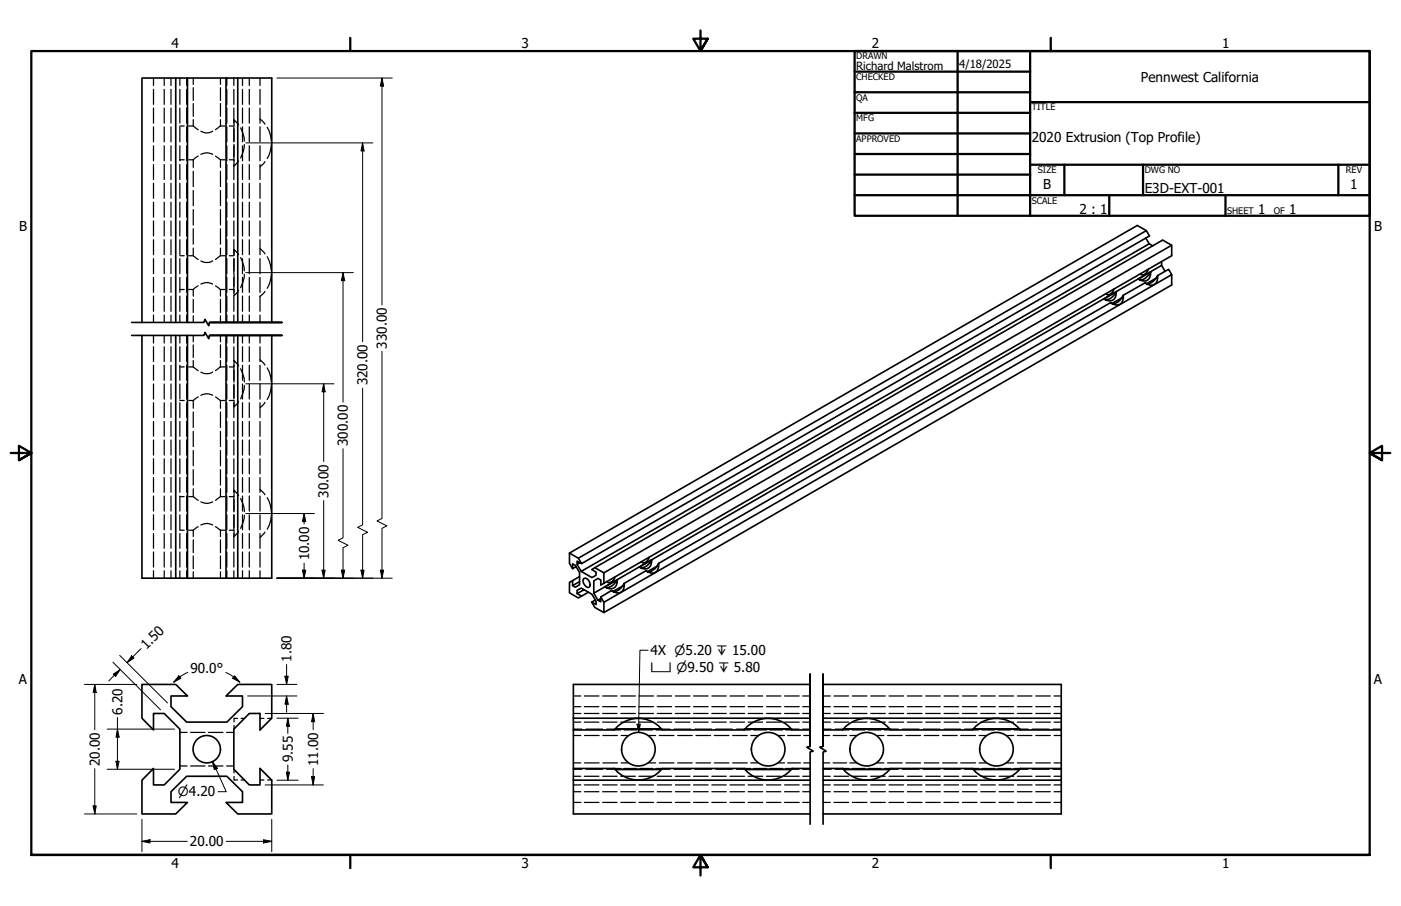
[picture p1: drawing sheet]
<svg xmlns="http://www.w3.org/2000/svg" width="432mm" height="279mm" viewBox="0 0 432 279" stroke-linecap="round" stroke-linejoin="round" font-family="sans-serif">
<!-- layer: Hidden (ANSI) -->
<g fill="none" stroke="#000" stroke-width=".38">
<path d="M47.3 24.1v2.3M47.3 27.6v4.6M47.3 33.3v4.7M47.3 39.1v4.7M50.6 24.1v2.3M50.6 27.6v4.6M50.6 33.3v4.7M50.6 39.1v4.7M52.7 24.1v2.3M52.7 27.6v4.6M52.7 33.3v4.7M52.7 39.1v4.7"/>
<path d="M55.4 38.9h1.4M55.4 24.1v2.3M55.4 27.6v4.6M55.4 33.3v4.7M55.4 39.1v4.7M57.5 24.1v2.3M57.5 27.6v4.6M57.5 33.3v4.7M57.5 39.1v4.7M58.2 38.9h1.4M59.6 38.9l1.5 1.1M59.6 24.1v1.9"/>
<path d="M59.6 27.1v3.9M59.6 31.9v4M59.6 36.9v2M67.9 38.9l-1.5 1.1M67.9 38.9h1.4M67.9 24.1v1.9M67.9 27.1v3.9M67.9 31.9v4M67.9 36.9v2M69.9 24.1v2.3M69.9 27.6v4.6M69.9 33.3v4.7"/>
<path d="M69.9 39.1v4.7M70.7 38.9h1.4M72.1 24.1v2.3M72.1 27.6v4.6M72.1 33.3v4.7M72.1 39.1v4.7M72.1 39.8v3.8M73.5 38.5l-1.4-1.5v1.9M74.2 39.4l.6 1.5 .5 2.6M74.7 24.1v2.3M74.7 27.6v4.6M74.7 33.3v4.7"/>
<path d="M74.7 39.1v4.7M76.8 24.1v2.3M76.8 27.6v4.6M76.8 33.3v4.7M76.8 39.1v4.7M80.1 36.6l1.6 1.7M80.1 24.1v2.3M80.1 27.6v4.6M80.1 33.3v4.7M80.1 39.1v4.7M82.4 39.2a9.6 9.6 0 0 1 1.2 4.3M47.3 45v4.6"/>
<path d="M47.3 50.7v4.7M47.3 56.5v4.7M50.6 45v4.6M50.6 50.7v4.7M50.6 56.5v4.7M52.7 45v4.6M52.7 50.7v4.7M52.7 56.5v4.7M55.4 49.3h1.4M55.4 45v4.6M55.4 50.7v4.7M55.4 56.5v4.7"/>
<path d="M57.5 45v4.6M57.5 50.7v4.7M57.5 56.5v4.7M58.2 49.3h1.4M59.6 49.3v2.3M59.6 52.8v4.7M59.6 58.7v4.7M61.1 48.1l-1.5 1.2M61.9 47.6a3.5 3.5 0 0 1 3.6 0M61.9 40.4a3.2 3.2 0 0 0 3.6 0M66.4 48.1l1.5 1.2M67.9 49.3h1.4"/>
<path d="M67.9 49.3v2.3M67.9 52.8v4.7M67.9 58.7v4.7M69.9 45v4.6M69.9 50.7v4.7M69.9 56.5v4.7M70.7 49.3h1.4M72.1 45v4.6M72.1 50.7v4.7M72.1 56.5v4.7M72.1 49.3v1.9l1.4-1.6M72.1 44.5v3.8"/>
<path d="M74.7 45v4.6M74.7 50.7v4.7M74.7 56.5v4.7M75.3 44.6l-.1 1.1-1 3M76.8 45v4.6M76.8 50.7v4.7M76.8 56.5v4.7M80.1 45v4.6M80.1 50.7v4.7M80.1 56.5v4.7M81.7 49.8l-1.6 1.6M83.6 44.6a9.6 9.6 0 0 1-1.2 4.3"/>
<path d="M47.3 62.4v4.6M47.3 68.1v4.7M47.3 73.9v4.6M47.3 79.8v4.6M50.6 62.4v4.6M50.6 68.1v4.7M50.6 73.9v4.6M50.6 79.8v4.6M52.7 62.4v4.6M52.7 68.1v4.7M52.7 73.9v4.6M52.7 79.8v4.6"/>
<path d="M55.4 78.9h1.4M55.4 62.4v4.6M55.4 68.1v4.7M55.4 73.9v4.6M55.4 79.8v4.6M57.5 62.4v4.6M57.5 68.1v4.7M57.5 73.9v4.6M57.5 79.8v4.6M58.2 78.9h1.4M59.6 78.9l1.5 1.1M59.6 64.6v4.8"/>
<path d="M59.6 70.5v4.8M59.6 76.5v2.4M67.9 78.9l-1.5 1.1M67.9 78.9h1.4M67.9 64.6v4.8M67.9 70.5v4.8M67.9 76.5v2.4M69.9 62.4v4.6M69.9 68.1v4.7M69.9 73.9v4.6M69.9 79.8v4.6M70.7 78.9h1.4"/>
<path d="M72.1 62.4v4.6M72.1 68.1v4.7M72.1 73.9v4.6M72.1 79.8v4.6M72.1 79.8v3.8M73.5 78.5l-1.4-1.5v1.8M74.2 79.4l.6 1.5 .5 2.6M74.7 62.4v4.6M74.7 68.1v4.7M74.7 73.9v4.6M74.7 79.8v4.6M76.8 62.4v4.6"/>
<path d="M76.8 68.1v4.7M76.8 73.9v4.6M76.8 79.8v4.6M80.1 76.6l1.6 1.7M80.1 62.4v4.6M80.1 68.1v4.7M80.1 73.9v4.6M80.1 79.8v4.6M82.4 79.2a10.1 10.1 0 0 1 1.2 4.3M47.3 85.5v4.7M47.3 91.3v4.7M47.3 97.2v2.2"/>
<path d="M50.6 85.5v4.7M50.6 91.3v4.7M50.6 97.2v2.2M52.7 85.5v4.7M52.7 91.3v4.7M52.7 97.2v2.2M55.4 89.3h1.4M55.4 85.5v4.7M55.4 91.3v4.7M55.4 97.2v2.2M57.5 85.5v4.7M57.5 91.3v4.7"/>
<path d="M57.5 97.2v2.2M58.2 89.3h1.4M59.6 89.3v2M59.6 92.3v4.1M59.6 97.4v2M61.1 88.1l-1.5 1.2M61.9 87.6a3.5 3.5 0 0 1 3.6 0M61.9 80.5a3.5 3.5 0 0 0 3.6 0M66.4 88.1l1.5 1.2M67.9 89.3h1.4M67.9 89.3v2M67.9 92.3v4.1"/>
<path d="M67.9 97.4v2M69.9 85.5v4.7M69.9 91.3v4.7M69.9 97.2v2.2M70.7 89.3h1.4M72.1 85.5v4.7M72.1 91.3v4.7M72.1 97.2v2.2M72.1 89.3v1.9l1.4-1.6M72.1 84.5v3.8M74.7 85.5v4.7M74.7 91.3v4.7"/>
<path d="M74.7 97.2v2.2M75.3 84.6l-.1 1.1-1 3M76.8 85.5v4.7M76.8 91.3v4.7M76.8 97.2v2.2M80.1 85.5v4.7M80.1 91.3v4.7M80.1 97.2v2.2M81.7 89.9l-1.6 1.5M83.6 84.6a9.6 9.6 0 0 1-1.2 4.3M47.3 103.4v2.4M47.3 106.9v4.6"/>
<path d="M47.3 112.6v4.7M47.3 118.4v4.7M50.6 103.4v2.4M50.6 106.9v4.6M50.6 112.6v4.7M50.6 118.4v4.7M52.7 103.4v2.4M52.7 106.9v4.6M52.7 112.6v4.7M52.7 118.4v4.7M55.4 113.2h1.4M55.4 103.4v2.4"/>
<path d="M55.4 106.9v4.6M55.4 112.6v4.7M55.4 118.4v4.7M57.5 103.4v2.4M57.5 106.9v4.6M57.5 112.6v4.7M57.5 118.4v4.7M58.2 113.2h1.4M59.6 113.2l1.5 1.1M59.6 103.4v2M59.6 106.4v3.8M59.6 111.2v2"/>
<path d="M61.9 114.7a3.5 3.5 0 0 0 3.6 0M67.9 113.2l-1.5 1.1M67.9 113.2h1.4M67.9 103.4v2M67.9 106.4v3.8M67.9 111.2v2M69.9 103.4v2.4M69.9 106.9v4.6M69.9 112.6v4.7M69.9 118.4v4.7M70.7 113.2h1.4M72.1 103.4v2.4"/>
<path d="M72.1 106.9v4.6M72.1 112.6v4.7M72.1 118.4v4.7M72.1 114v3.9M72.1 118.8v3.8M73.5 112.8l-1.4-1.6v1.9M74.2 113.7l1 3 .1 1.1M74.7 103.4v2.4M74.7 106.9v4.6M74.7 112.6v4.7M74.7 118.4v4.7M75.3 118.9l-.1 1.1-1 3"/>
<path d="M76.8 103.4v2.4M76.8 106.9v4.6M76.8 112.6v4.7M76.8 118.4v4.7M80.1 110.9l1.6 1.7M80.1 103.4v2.4M80.1 106.9v4.6M80.1 112.6v4.7M80.1 118.4v4.7M82.4 113.5a9.5 9.5 0 0 1 1.2 4.3M83.6 118.9a9.5 9.5 0 0 1-1.2 4.3M47.3 124.2v4.6"/>
<path d="M47.3 130v4.6M47.3 135.7v4.6M50.6 124.2v4.6M50.6 130v4.6M50.6 135.7v4.6M52.7 124.2v4.6M52.7 130v4.6M52.7 135.7v4.6M55.4 123.5h1.4M55.4 124.2v4.6M55.4 130v4.6M55.4 135.7v4.6"/>
<path d="M57.5 124.2v4.6M57.5 130v4.6M57.5 135.7v4.6M58.2 123.5h1.4M59.6 123.5v2.4M59.6 127.1v4.7M59.6 133v4.7M59.6 138.9v4.7M61.1 122.4l-1.5 1.1M61.9 121.9a3.5 3.5 0 0 1 3.6 0M66.4 122.4l1.5 1.1M67.9 123.5h1.4"/>
<path d="M67.9 123.5v2.4M67.9 127.1v4.7M67.9 133v4.7M67.9 138.9v4.7M69.9 124.2v4.6M69.9 130v4.6M69.9 135.7v4.6M70.7 123.5h1.4M72.1 124.2v4.6M72.1 130v4.6M72.1 135.7v4.6M72.1 123.6v1.9l1.4-1.6"/>
<path d="M74.7 124.2v4.6M74.7 130v4.6M74.7 135.7v4.6M76.8 124.2v4.6M76.8 130v4.6M76.8 135.7v4.6M80.1 124.2v4.6M80.1 130v4.6M80.1 135.7v4.6M81.7 124.1l-1.6 1.6M47.3 141.5v4.6M47.3 147.3v4.5"/>
<path d="M47.3 153v4.6M47.3 158.8v4.6M50.6 141.5v4.6M50.6 147.3v4.5M50.6 153v4.6M50.6 158.8v4.6M52.7 141.5v4.6M52.7 147.3v4.5M52.7 153v4.6M52.7 158.8v4.6M55.4 153.2h1.4M55.4 141.5v4.6"/>
<path d="M55.4 147.3v4.5M55.4 153v4.6M55.4 158.8v4.6M57.5 141.5v4.6M57.5 147.3v4.5M57.5 153v4.6M57.5 158.8v4.6M58.2 153.2h1.4M59.6 153.2l1.5 1.1M59.6 144.8v4.8M59.6 150.7v2.5M61.9 154.7a3.5 3.5 0 0 0 3.6 0"/>
<path d="M67.9 153.2l-1.5 1.1M67.9 153.2h1.4M67.9 144.8v4.8M67.9 150.7v2.5M69.9 141.5v4.6M69.9 147.3v4.5M69.9 153v4.6M69.9 158.8v4.6M70.7 153.2h1.4M72.1 141.5v4.6M72.1 147.3v4.5M72.1 153v4.6"/>
<path d="M72.1 158.8v4.6M72.1 154.1v3.8M72.1 158.8v3.8M73.5 152.8l-1.4-1.6v1.9M74.2 153.7l1 3 .1 1.1M74.7 141.5v4.6M74.7 147.3v4.5M74.7 153v4.6M74.7 158.8v4.6M75.3 158.9l-.1 1.1-1 2.9M76.8 141.5v4.6M76.8 147.3v4.5"/>
<path d="M76.8 153v4.6M76.8 158.8v4.6M80.1 150.9l1.6 1.7M80.1 141.5v4.6M80.1 147.3v4.5M80.1 153v4.6M80.1 158.8v4.6M82.4 153.5a9.5 9.5 0 0 1 1.2 4.3M83.6 158.9a9.5 9.5 0 0 1-1.2 4.3M47.3 164.5v4.6M47.3 170.2v4.7M47.3 176v2.3"/>
<path d="M50.6 164.5v4.6M50.6 170.2v4.7M50.6 176v2.3M52.7 164.5v4.6M52.7 170.2v4.7M52.7 176v2.3M55.4 163.5h1.4M55.4 164.5v4.6M55.4 170.2v4.7M55.4 176v2.3M57.5 164.5v4.6M57.5 170.2v4.7"/>
<path d="M57.5 176v2.3M58.2 163.5h1.4M59.6 163.5v2M59.6 166.5v3.9M59.6 171.4v4M59.6 176.3v2M61.1 162.4l-1.5 1.1M61.9 161.9a3.5 3.5 0 0 1 3.6 0M66.4 162.4l1.5 1.1M67.9 163.5h1.4M67.9 163.5v2M67.9 166.5v3.9"/>
<path d="M67.9 171.4v4M67.9 176.3v2M69.9 164.5v4.6M69.9 170.2v4.7M69.9 176v2.3M70.7 163.5h1.4M72.1 164.5v4.6M72.1 170.2v4.7M72.1 176v2.3M72.1 163.6v1.9l1.4-1.7M74.7 164.5v4.6M74.7 170.2v4.7"/>
<path d="M74.7 176v2.3M76.8 164.5v4.6M76.8 170.2v4.7M76.8 176v2.3M80.1 164.5v4.6M80.1 170.2v4.7M80.1 176v2.3M81.7 164.1l-1.6 1.6M176.7 217.9h2.3M176.7 214.6h2.3M180.1 217.9h4.5M180.1 214.6h4.5"/>
<path d="M185.7 217.9h4.5M185.7 214.6h4.5M191.3 217.9h4.5M191.3 214.6h4.5M196.9 217.9h4.5M196.9 214.6h4.5M202.6 217.9h4.4M202.6 214.6h4.4M208.2 217.9h4.5M208.2 214.6h4.5M213.7 217.9h4.5M213.7 214.6h4.5"/>
<path d="M219.4 217.9h4.4M219.4 214.6h4.4M225 217.9h4.5M225 214.6h4.5M230.6 217.9h4.5M230.6 214.6h4.5M236.2 217.9h4.5M236.2 214.6h4.5M241.8 217.9h4.5M241.8 214.6h4.5M247.4 217.9h2.3M247.4 214.6h2.3"/>
<path d="M253.7 217.9h2.2M253.7 214.6h2.2M257 217.9h4.6M257 214.6h4.6M262.7 217.9h4.5M262.7 214.6h4.5M268.4 217.9h4.5M268.4 214.6h4.5M274 217.9h4.5M274 214.6h4.5M279.7 217.9h4.5M279.7 214.6h4.5"/>
<path d="M285.3 217.9h4.5M285.3 214.6h4.5M291 217.9h4.5M291 214.6h4.5M296.6 217.9h4.5M296.6 214.6h4.5M302.3 217.9h4.5M302.3 214.6h4.5M307.9 217.9h4.5M307.9 214.6h4.5M313.6 217.9h4.5M313.6 214.6h4.5"/>
<path d="M319.2 217.9h4.5M319.2 214.6h4.5M324.9 217.9h2.2M324.9 214.6h2.2M55.4 225.9h2.3M55.4 236.2h2.3M58.7 225.9h4.5M58.7 236.2h4.5M64.3 225.9h4.4M64.3 236.2h4.4M69.8 225.9h2.3M69.8 236.2h2.3"/>
<path d="M72.1 223.7v1.1M72.1 237.3v1.1M72.1 239.5v1h1.1M73.2 221.6h-1.1v1M74.3 221.6h1.1M80.1 221.6h1.2M82.5 221.6h1.2M176.7 220h2.3M176.7 224.9h2.6M176.7 237.2h2.6M176.7 239.4h2.3M176.7 222.7h2.3"/>
<path d="M176.7 235.3h2.3M176.7 226.8h2.3M180.1 220h4.5M180.1 239.4h4.5M180.1 222.7h4.5M180.1 235.3h4.6M180.1 226.8h4.6M180.6 224.9h5.1M180.6 237.2h5.1M185.7 220h4.5M185.7 239.4h4.5M185.7 222.7h4.5"/>
<path d="M185.8 235.3h4.5M185.8 226.8h4.5M187 224.9h2.5M187 237.2h2.5M189.4 237h1.9M189.4 225.1h1.9M191.3 220h4.5M191.3 239.4h4.5M191.3 222.7h4.5M191.5 235.3h2.2M191.5 226.8h2.2M192.3 237h4"/>
<path d="M192.3 225.1h4M196.9 220h4.5M196.9 239.4h4.5M196.9 222.7h4.5M197.2 237h4M197.2 225.1h4M199.8 235.3h2.3M199.8 226.8h2.3M202.2 237h2M202.2 225.1h2M202.6 220h4.4M202.6 239.4h4.4"/>
<path d="M202.6 222.7h4.4M203.2 235.3h4.5M203.2 226.8h4.5M204 224.9h2.5M204 237.2h2.5M207.8 224.9h5.1M207.8 237.2h5.1M208.2 220h4.5M208.2 239.4h4.5M208.2 222.7h4.5M208.9 235.3h4.5M208.9 226.8h4.5"/>
<path d="M213.7 220h4.5M213.7 239.4h4.5M213.7 222.7h4.5M214.2 224.9h5.1M214.2 237.2h5.1M214.5 235.3h4.5M214.5 226.8h4.5M219.4 220h4.4M219.4 239.4h4.4M219.4 222.7h4.4M220.2 235.3h4.5M220.2 226.8h4.5"/>
<path d="M220.6 224.9h5.1M220.6 237.2h5.1M225 220h4.5M225 239.4h4.5M225 222.7h4.5M225.8 235.3h4.5M225.8 226.8h4.5M227 224.9h2.6M227 237.2h2.6M229.4 237h1.9M229.4 225.1h1.9M230.6 220h4.5"/>
<path d="M230.6 239.4h4.5M230.6 222.7h4.5M231.4 235.3h2.3M231.4 226.8h2.3M232.3 237h4M232.3 225.1h4M236.2 220h4.5M236.2 239.4h4.5M236.2 222.7h4.5M237.2 237h4M237.2 225.1h4M239.8 235.3h2"/>
<path d="M239.8 226.8h2M241.8 220h4.5M241.8 239.4h4.5M241.8 222.7h4.5M242.2 237h2M242.2 225.1h2M242.8 235.3h3.9M242.8 226.8h3.9M244 224.9h2.3M244 237.2h2.3M247.4 220h2.3M247.4 224.9h2.3"/>
<path d="M247.4 237.2h2.3M247.4 239.4h2.3M247.4 222.7h2.3M247.7 235.3h2M247.7 226.8h2M253.7 220h2.2M253.7 224.9h2.5M253.7 237.2h2.5M253.7 239.4h2.2M253.7 222.7h2.2M253.7 235.3h2M253.7 226.8h2"/>
<path d="M256.8 235.3h4.1M256.8 226.8h4.1M257 220h4.6M257 239.4h4.6M257 222.7h4.6M257.4 224.9h2.5M257.4 237.2h2.5M259.7 237h2M259.7 225.1h2M261.9 235.3h2.1M261.9 226.8h2.1M262.6 237h4"/>
<path d="M262.6 225.1h4M262.7 220h4.5M262.7 239.4h4.5M262.7 222.7h4.5M267.6 237h3.9M267.6 225.1h3.9M268.4 220h4.5M268.4 239.4h4.5M268.4 222.7h4.5M270.2 235.3h2.2M270.2 226.8h2.2M272.5 237h2"/>
<path d="M272.5 225.1h2M273.6 235.3h4.5M273.6 226.8h4.5M274 220h4.5M274 239.4h4.5M274 222.7h4.5M274.3 224.9h2.6M274.3 237.2h2.6M278.1 224.9h5.2M278.1 237.2h5.2M279.2 235.3h4.5M279.2 226.8h4.5"/>
<path d="M279.7 220h4.5M279.7 239.4h4.5M279.7 222.7h4.5M284.5 224.9h5.2M284.5 237.2h5.2M284.9 235.3h4.5M284.9 226.8h4.5M285.3 220h4.5M285.3 239.4h4.5M285.3 222.7h4.5M290.5 235.3h4.5M290.5 226.8h4.5"/>
<path d="M291 220h4.5M291 224.9h5M291 237.2h5M291 239.4h4.5M291 222.7h4.5M296.1 235.3h4.6M296.1 226.8h4.6M296.6 220h4.5M296.6 239.4h4.5M296.6 222.7h4.5M297.3 224.9h2.6M297.3 237.2h2.6"/>
<path d="M299.7 237h2M299.7 225.1h2M301.8 235.3h2.2M301.8 226.8h2.2M302.3 220h4.5M302.3 239.4h4.5M302.3 222.7h4.5M302.6 237h4M302.6 225.1h4M307.6 237h3.9M307.6 225.1h3.9M307.9 220h4.5"/>
<path d="M307.9 239.4h4.5M307.9 222.7h4.5M310.1 235.3h2.3M310.1 226.8h2.3M312.5 237h2M312.5 225.1h2M313.6 220h4.5M313.6 239.4h4.5M313.6 222.7h4.5M313.6 235.3h4.5M313.6 226.8h4.5M314.3 224.9h2.6"/>
<path d="M314.3 237.2h2.6M318.1 224.9h5.2M318.1 237.2h5.2M319.2 220h4.5M319.2 239.4h4.5M319.2 222.7h4.5M319.2 235.3h4.5M319.2 226.8h4.5M324.5 224.9h2.6M324.5 237.2h2.6M324.9 220h2.2M324.9 239.4h2.2"/>
<path d="M324.9 222.7h2.2M324.9 235.3h2.2M324.9 226.8h2.2M74.3 240.5h1.1M80.1 240.5h1.2M82.5 240.5h1.2M176.7 242.1h2.3M176.7 247.5h2.3M176.7 244.2h2.3M180.1 242.1h4.5M180.1 247.5h4.5M180.1 244.2h4.5"/>
<path d="M185.7 242.1h4.5M185.7 247.5h4.5M185.7 244.2h4.5M191.3 242.1h4.5M191.3 247.5h4.5M191.3 244.2h4.5M196.9 242.1h4.5M196.9 247.5h4.5M196.9 244.2h4.5M202.6 242.1h4.4M202.6 247.5h4.4M202.6 244.2h4.4"/>
<path d="M208.2 242.1h4.5M208.2 247.5h4.5M208.2 244.2h4.5M213.7 242.1h4.5M213.7 247.5h4.5M213.7 244.2h4.5M219.4 242.1h4.4M219.4 247.5h4.4M219.4 244.2h4.4M225 242.1h4.5M225 247.5h4.5M225 244.2h4.5"/>
<path d="M230.6 242.1h4.5M230.6 247.5h4.5M230.6 244.2h4.5M236.2 242.1h4.5M236.2 247.5h4.5M236.2 244.2h4.5M241.8 242.1h4.5M241.8 247.5h4.5M241.8 244.2h4.5M247.4 242.1h2.3M247.4 247.5h2.3M247.4 244.2h2.3"/>
<path d="M253.7 242.1h2.2M253.7 247.5h2.2M253.7 244.2h2.2M257 242.1h4.6M257 247.5h4.6M257 244.2h4.6M262.7 242.1h4.5M262.7 247.5h4.5M262.7 244.2h4.5M268.4 242.1h4.5M268.4 247.5h4.5M268.4 244.2h4.5"/>
<path d="M274 242.1h4.5M274 247.5h4.5M274 244.2h4.5M279.7 242.1h4.5M279.7 247.5h4.5M279.7 244.2h4.5M285.3 242.1h4.5M285.3 247.5h4.5M285.3 244.2h4.5M291 242.1h4.5M291 247.5h4.5M291 244.2h4.5"/>
<path d="M296.6 242.1h4.5M296.6 247.5h4.5M296.6 244.2h4.5M302.3 242.1h4.5M302.3 247.5h4.5M302.3 244.2h4.5M307.9 242.1h4.5M307.9 247.5h4.5M307.9 244.2h4.5M313.6 242.1h4.5M313.6 247.5h4.5M313.6 244.2h4.5"/>
<path d="M319.2 242.1h4.5M319.2 247.5h4.5M319.2 244.2h4.5M324.9 242.1h2.2M324.9 247.5h2.2M324.9 244.2h2.2"/>
</g>
<!-- layer: Visible (ANSI) -->
<g fill="none" stroke="#000" stroke-width=".51">
<path d="M54.2 24.1v75.3M57.8 24.1v75.3M69.7 24.1v75.3M73.3 24.1v75.3M353.1 73.4l1.1 1.8 1.1 .6M353.3 71.1l-175.1 101-2.7-1.5M354.2 75.2l-175.1 101-1.2-2.1M361.1 75.6l-175 101.1-2.8-1.6M43.8 99.4v-75.3h40v75.3M342.5 93.5a3.4 3.4 0 0 0 3.7-2.4 2.21 2.21 0 0 1-.6 2.4 2.21 2.21 0 0 1-2.5 .3l-.8-.5-139.3 80.4M343.3 89.1a2.09 2.09 0 0 1-2.1 1.8l-.3-.3M344 90l-3.8 2.2a2.29 2.29 0 0 0 2.8 .3 2.29 2.29 0 0 0 1-2.5 3.3 3.3 0 0 1-3.6 2.3"/>
<path d="M345.7 91.9l-2.9 1.7M353.1 87.4a3.4 3.4 0 0 0 3.7-2.4 2.33 2.33 0 0 1-1 2.7 2.33 2.33 0 0 1-2.9-.5l-6.7 3.9M353.9 82.9a2.09 2.09 0 0 1-2.1 1.8l-.3-.3M354.6 83.9l-3.8 2.1a2.25 2.25 0 0 0 2.8 .5 2.25 2.25 0 0 0 1-2.6 3.3 3.3 0 0 1-3.6 2.3M356.3 85.8l-2.9 1.7M356.8 85l3.4-1.9 .9 1.6-175 101-.9-1.6 3.3-2a2.3 2.3 0 0 0 2.9 .5 2.3 2.3 0 0 0 1-2.7 3.4 3.4 0 0 1-3.7 2.4M358 80.6v1.3l1.1 1.8M358 81.9l-175 101v-3.8l1.3-.7 .9 .5v1.5l.9-.5M361.1 84.7v3.2l-175 101v-3.2M43.8 103.4v74.9h40v-74.9M54.2 103.4v74.9M57.8 103.4v74.9"/>
<path d="M69.7 103.4v74.9M73.3 103.4v74.9M176.5 179.1v1.5l2.1-1.2M177.5 174.8l-1 .6v-1.5l.9 .5 1.2 2.2v3.7l-1.2 .8-.9-.5M178.2 172.1l1.1 1.7 175-101-1-1.7-2.8-1.6-175 101.1v3.1l1 1.7M178.6 177.8l-3.1 1.8v3.2l2.7 1.6 1.1-.6M178.8 173.5l-.9 .6v-1.1l1.4 .8M179.1 176.2l3.3 1.9 1.3-.7v-1l-1.3-.8 175.9-101.6 2.8 1.6v3.3l-175 101v-3.2M179.9 178.4a1.74 1.74 0 0 1 1.9 2.4l-.3 .3a1.9 1.9 0 0 1-1.6-2.7zM189.5 177.9a2.09 2.09 0 0 1-2.1 1.7l-.3-.3M190.2 178.8l-3.8 2.2a2.28 2.28 0 0 0 2.8 .3 2.28 2.28 0 0 0 1-2.5 3.5 3.5 0 0 1-3.6 2.3M199.3 176.2a3.6 3.6 0 0 0 3.7-2.5 2.21 2.21 0 0 1-.6 2.5 2.21 2.21 0 0 1-2.5 .3l-.8-.5-6.7 3.9"/>
<path d="M200.2 171.8a2.09 2.09 0 0 1-2.2 1.7l-.3-.3M200.9 172.7l-3.9 2.2a2.29 2.29 0 0 0 2.8 .3 2.29 2.29 0 0 0 1.1-2.5 3.3 3.3 0 0 1-3.7 2.2M202.6 174.6l-3 1.7M180 181.9l-2.1 1.2v-1l1.2-.7 3.3 1.9 1.3 2.1v1l-1.3-.7M181.4 182.6l-2.1 1.2-1.4-.7M183 182.9l1.3 2.2M183.5 185l-1.1 .7 .9 1.6 2.8 1.6M185.2 184.1v1.5l-.9-.5 .9-.5M191.9 180.7l-2.9 1.7M43.8 211.1h10.4l3.6 3.5h-5.1v3.3l4.8 4.8h12.4l4.8-4.8v-3.3h-5l3.6-3.5h10.5v10.4l-3.7 3.6v-5.1h-3.3l-4.7 4.9v12.3l4.7 4.9h3.3v-5.1l3.7 3.6v10.4h-10.5l-3.6-3.5h5v-3.3l-4.8-4.8h-12.4l-4.8 4.8v3.3h5.1l-3.6 3.5h-10.4v-10.4l3.5-3.6v5.1h3.3l4.8-4.9v-12.3l-4.8-4.9h-3.3v5.1l-3.5-3.6zM249.7 211.1h-73v25.9M253.7 211.1h73.4v14"/>
<path d="M176.7 225.1h12.7a9.4 9.4 0 0 1 14.8 0h25.2a9.4 9.4 0 0 1 14.8 0h5.5M176.7 221.5h73M189.5 224.9h14.5M189.5 237.2h14.5M189.6 237.3h14.3M189.6 224.8h14.3M229.6 224.9h14.4M229.6 237.2h14.4M229.6 237.3h14.3M229.6 224.8h14.3M249.7 237h-5.5a9.4 9.4 0 0 1-14.8 0h-25.2a9.4 9.4 0 0 1-14.8 0h-12.7v3.6M253.7 225.1h6a9.4 9.4 0 0 1 14.8 0h25.2a9.4 9.4 0 0 1 14.8 0h12.6v11.9"/>
<path d="M253.7 237h6a9.4 9.4 0 0 0 14.8 0h25.2a9.4 9.4 0 0 0 14.8 0h12.6v3.6h-73.4M253.7 221.5h73.4M259.9 224.9h14.4M259.9 237.2h14.4M260 237.3h14.3M260 224.8h14.3M299.9 224.9h14.4M299.9 237.2h14.4M300 237.3h14.2M300 224.8h14.2M176.7 240.6v10.4h73M176.7 240.6h73"/>
<path d="M327.1 240.6v10.4h-73.4"/>
<circle cx="63.7" cy="231" r="4.2"/>
<circle cx="196.8" cy="231" r="5.2"/>
<circle cx="236.8" cy="231" r="5.2"/>
<circle cx="267.1" cy="231" r="5.2"/>
<circle cx="307.1" cy="231" r="5.2"/>
</g>
<!-- layer: Break Line (ANSI) -->
<path d="M40.6 99.4h22.3l.3-.9 1.1 2 .3-1.1h22.3h-22.3M40.6 103.4h22.3l.3-.9 1.1 2 .3-1.1h22.3h-22.3M249.7 230.2v-22.3v22.3l-1 .2 1.9 1.2-.9 .3v22.3M253.7 230.2v-22.3v22.3l-1 .2 1.9 1.2-.9 .3v22.3" fill="none" stroke="#000" stroke-width=".51"/>
<!-- layer: Border (ANSI) -->
<g fill="none" stroke="#000" stroke-width=".7">
<path d="M107.9 11.7v4M215.9 9.4v6.3l-2.2-3.8h4.4l-2.2 3.8 2.2-3.8M263.4 15.7h158.7v50.8h-158.7zM295.1 15.7v50.8M317.5 15.7v50.8M323.8 11.7v4M263.4 22.1h54.1M263.4 28.4h54.1M263.4 34.8h54.1M317.5 31.5h104.6M263.4 41.1h54.1M263.4 47.5h54.1"/>
<path d="M263.4 53.8h54.1M317.5 50.8h104.6M328 50.8v9.4M352.3 50.8v9.4M412.5 50.8v9.4M263.4 60.2h158.7M341.9 60.2v6.3M377.7 60.2v6.3M3.3 139.7h6.4l-3.9-2.2v4.4l3.9-2.2-3.9 2.2M428.5 139.7h-6.4l3.9-2.2v4.4l-3.9-2.2 3.9 2.2M9.7 263.7v-248h412.4v248h-412.4h412.4M107.9 263.7v4"/>
<path d="M218.1 267.5l-2.2-3.8 2.2 3.8h-4.4l2.2-3.8v6.3M323.8 263.7v4"/>
</g>
<!-- layer: Dimension (ANSI) -->
<g fill="none" stroke="#000" stroke-width=".31">
<path d="M85.3 24.1h35.6M117.7 24.1l.5 2.4h-1zM117.7 24.1v69.9M75.8 44.1h39.1M111.8 44.1l.4 2.4h-.9zM111.8 44.1v61.2M75.8 84.1h33.1M105.7 84.1l.5 2.5h-1zM105.7 84.1v39.9M75.8 118.4h27.1M99.8 118.4l.4 2.4h-.9zM99.8 118.4v23.9"/>
<path d="M111.8 119.7v42.2l-1.6 .7 3.1 1.5-1.5 .8v13.4M117.7 108.3v51.6l-1.5 .8 3.1 1.5-1.6 .7v15.4M105.7 138.4v27.5l-1.5 .7 3.1 1.5-1.6 .8v9.4M75.8 158.4h21.1M93.7 158.4l.5 2.4h-1zM93.7 158.4v3.2M99.8 154.4v23.9M85.3 178.3h35.6M93.2 175.8h1l-.5 2.5zM93.7 173.7v4.6M99.3 175.8h.9l-.4 2.5zM105.2 175.8h1l-.5 2.5z"/>
<path d="M111.3 175.8h.9l-.4 2.5zM117.2 175.8h1l-.5 2.5zM26 211.1h16.2M29.2 211.1l.5 2.5h-1zM29.2 211.1v13.9M34.8 204.2l14.7 14.7M34.9 207.9l2.1-1.4-1.4 2.1zM36.9 202.1l14.7 14.7M37 206.5l-3.5 3.5M40.6 202.2l.7 .7-2.1 1.4zM43.5 200l-4.3 4.3M55.1 208.4l.7 .8-2.3 1.2z"/>
<path d="M55.4 208.8l-1.9 1.6M57.9 207.4l-2.5 1.3M69.6 207.4l2.4 1.3M72 208.8l1.9 1.6M72.3 208.4l1.6 2-2.2-1.2zM76.3 214.6h15.2M85.3 211.1h6.2M87.8 208.5h1l-.5 2.6zM88.3 214.6l.5 2.6h-1zM88.3 204.9v6.2M88.3 214.6v5M29.2 237v14"/>
<path d="M33 224.9h20.8M33 237.2h20.8M35.8 234.8h.9l-.5 2.4zM36.2 224.9l.5 2.4h-.9zM36.2 221.2v16M65.5 234.9l1.5 2-1 .5zM65.5 234.9l4.2 9.3h-2.5M81.7 220h18M85.3 221.5h6.6M88.3 238.1h.9l-.5 2.5zM88.7 221.5l.5 2.5h-.9zM88.7 221.5v4.7"/>
<path d="M88.7 235.9v4.7M96 239.5h1l-.5 2.6zM96.5 220l.5 2.6h-1zM96.5 220v5M96.5 237v5.1M26 251h16.2M28.7 248.5h1l-.5 2.5zM43.8 259.5l2.4-.5v1zM43.8 259.5h13.9M43.8 252.7v9.9M69.7 259.5h14.1M81.2 259l2.6 .5-2.6 .5z"/>
<path d="M81.7 242.1h18M83.8 252.7v9.9M85.3 240.6h6.6"/>
</g>
<g fill="#000">
<path d="M117.7 24.1l.5 2.4h-1zM111.8 44.1l.4 2.4h-.9zM105.7 84.1l.5 2.5h-1zM99.8 118.4l.4 2.4h-.9zM93.2 175.8h1l-.5 2.5zM93.7 158.4l.5 2.4h-1zM99.3 175.8h.9l-.4 2.5zM105.2 175.8h1l-.5 2.5zM111.3 175.8h.9l-.4 2.5zM117.2 175.8h1l-.5 2.5zM29.2 211.1l.5 2.5h-1zM34.9 207.9l2.1-1.4-1.4 2.1z"/>
<path d="M40.6 202.2l.7 .7-2.1 1.4zM55.1 208.4l.7 .8-2.3 1.2zM72.3 208.4l1.6 2-2.2-1.2zM87.8 208.5h1l-.5 2.6zM88.3 214.6l.5 2.6h-1zM35.8 234.8h.9l-.5 2.4zM36.2 224.9l.5 2.4h-.9zM65.5 234.9l1.5 2-1 .5zM88.3 238.1h.9l-.5 2.5zM88.7 221.5l.5 2.5h-.9zM96 239.5h1l-.5 2.6zM96.5 220l.5 2.6h-1z"/>
<path d="M28.7 248.5h1l-.5 2.5zM43.8 259.5l2.4-.5v1zM81.2 259l2.6 .5-2.6 .5z"/>
</g>
<!-- layer: Symbol (ANSI) -->
<path d="M199.8 200.5h-2.6l-.4 25.4M196.3 223.3h1.1l-.6 2.6z" fill="none" stroke="#000" stroke-width=".31"/>
<path d="M196.3 223.3h1.1l-.6 2.6z" fill="#000"/>
<g font-size="4.2">
<text x="52.8" y="14.7">4</text>
<text x="160.8" y="14.7">3</text>
<text x="268.7" y="14.7">2</text>
<text x="376.7" y="14.7">1</text>
<text x="351.7" y="25.2">Pennwest California</text>
<text x="318" y="43.9">2020 Extrusion (Top Profile)</text>
<text x="321.5" y="58.3">B</text>
<text x="352.8" y="59.6">E3D-EXT-001</text>
<text x="416.2" y="58.3">1</text>
<text x="387.7" y="66">1</text>
<text x="397.4" y="66">1</text>
<text x="5.9" y="71.4">B</text>
<text x="332.7" y="66">2 : 1</text>
<text x="423.5" y="71.4">B</text>
<text x="119.3" y="107.5" transform="rotate(-90 119.3 107.5)">330.00</text>
<text x="113.3" y="118.9" transform="rotate(-90 113.3 118.9)">320.00</text>
<text x="107.3" y="137.5" transform="rotate(-90 107.3 137.5)">300.00</text>
<text x="101.3" y="153.5" transform="rotate(-90 101.3 153.5)">30.00</text>
<text x="95.2" y="172.8" transform="rotate(-90 95.2 172.8)">10.00</text>
<text x="45.1" y="200.5" transform="rotate(-45 45.1 200.5)">1.50</text>
<text x="200.5" y="202.1">4X ⌀5.20 ↧ 15.00</text>
<text x="58.7" y="207.6">90.0°</text>
<text x="89.9" y="204.1" transform="rotate(-90 89.9 204.1)">1.80</text>
<text x="5.8" y="211.1">A</text>
<text x="423.4" y="211.1">A</text>
<text x="37.7" y="220.4" transform="rotate(-90 37.7 220.4)">6.20</text>
<text x="30.7" y="236.3" transform="rotate(-90 30.7 236.3)">20.00</text>
<text x="90.2" y="235.1" transform="rotate(-90 90.2 235.1)">9.55</text>
<text x="98" y="236.3" transform="rotate(-90 98 236.3)">11.00</text>
<text x="58.5" y="261">20.00</text>
<text x="52.8" y="267.7">4</text>
<text x="160.8" y="267.7">3</text>
<text x="268.7" y="267.7">2</text>
<text x="376.7" y="267.7">1</text>
</g>
<g font-size="3.9">
<text x="200.5" y="207.4">⌴ ⌀9.50 ↧ 5.80</text>
<text x="54.8" y="245.6">⌀4.20</text>
</g>
<g font-size="3.5">
<text x="263.9" y="21.5">Richard Malstrom</text>
<text x="295.7" y="21">4/18/2025</text>
</g>
<g font-size="2.8">
<text x="263.9" y="18.3">DRAWN</text>
<text x="263.9" y="24.7">CHECKED</text>
<text x="263.9" y="31.1">QA</text>
<text x="318" y="34">TITLE</text>
<text x="263.9" y="37.4">MFG</text>
<text x="263.9" y="43.8">APPROVED</text>
<text x="319.9" y="53.4">SIZE</text>
<text x="352.8" y="53.4">DWG NO</text>
<text x="414.8" y="53.3">REV</text>
<text x="318" y="62.8">SCALE</text>
<text x="378.2" y="66">SHEET</text>
<text x="392.6" y="66">OF</text>
</g>
</svg>
